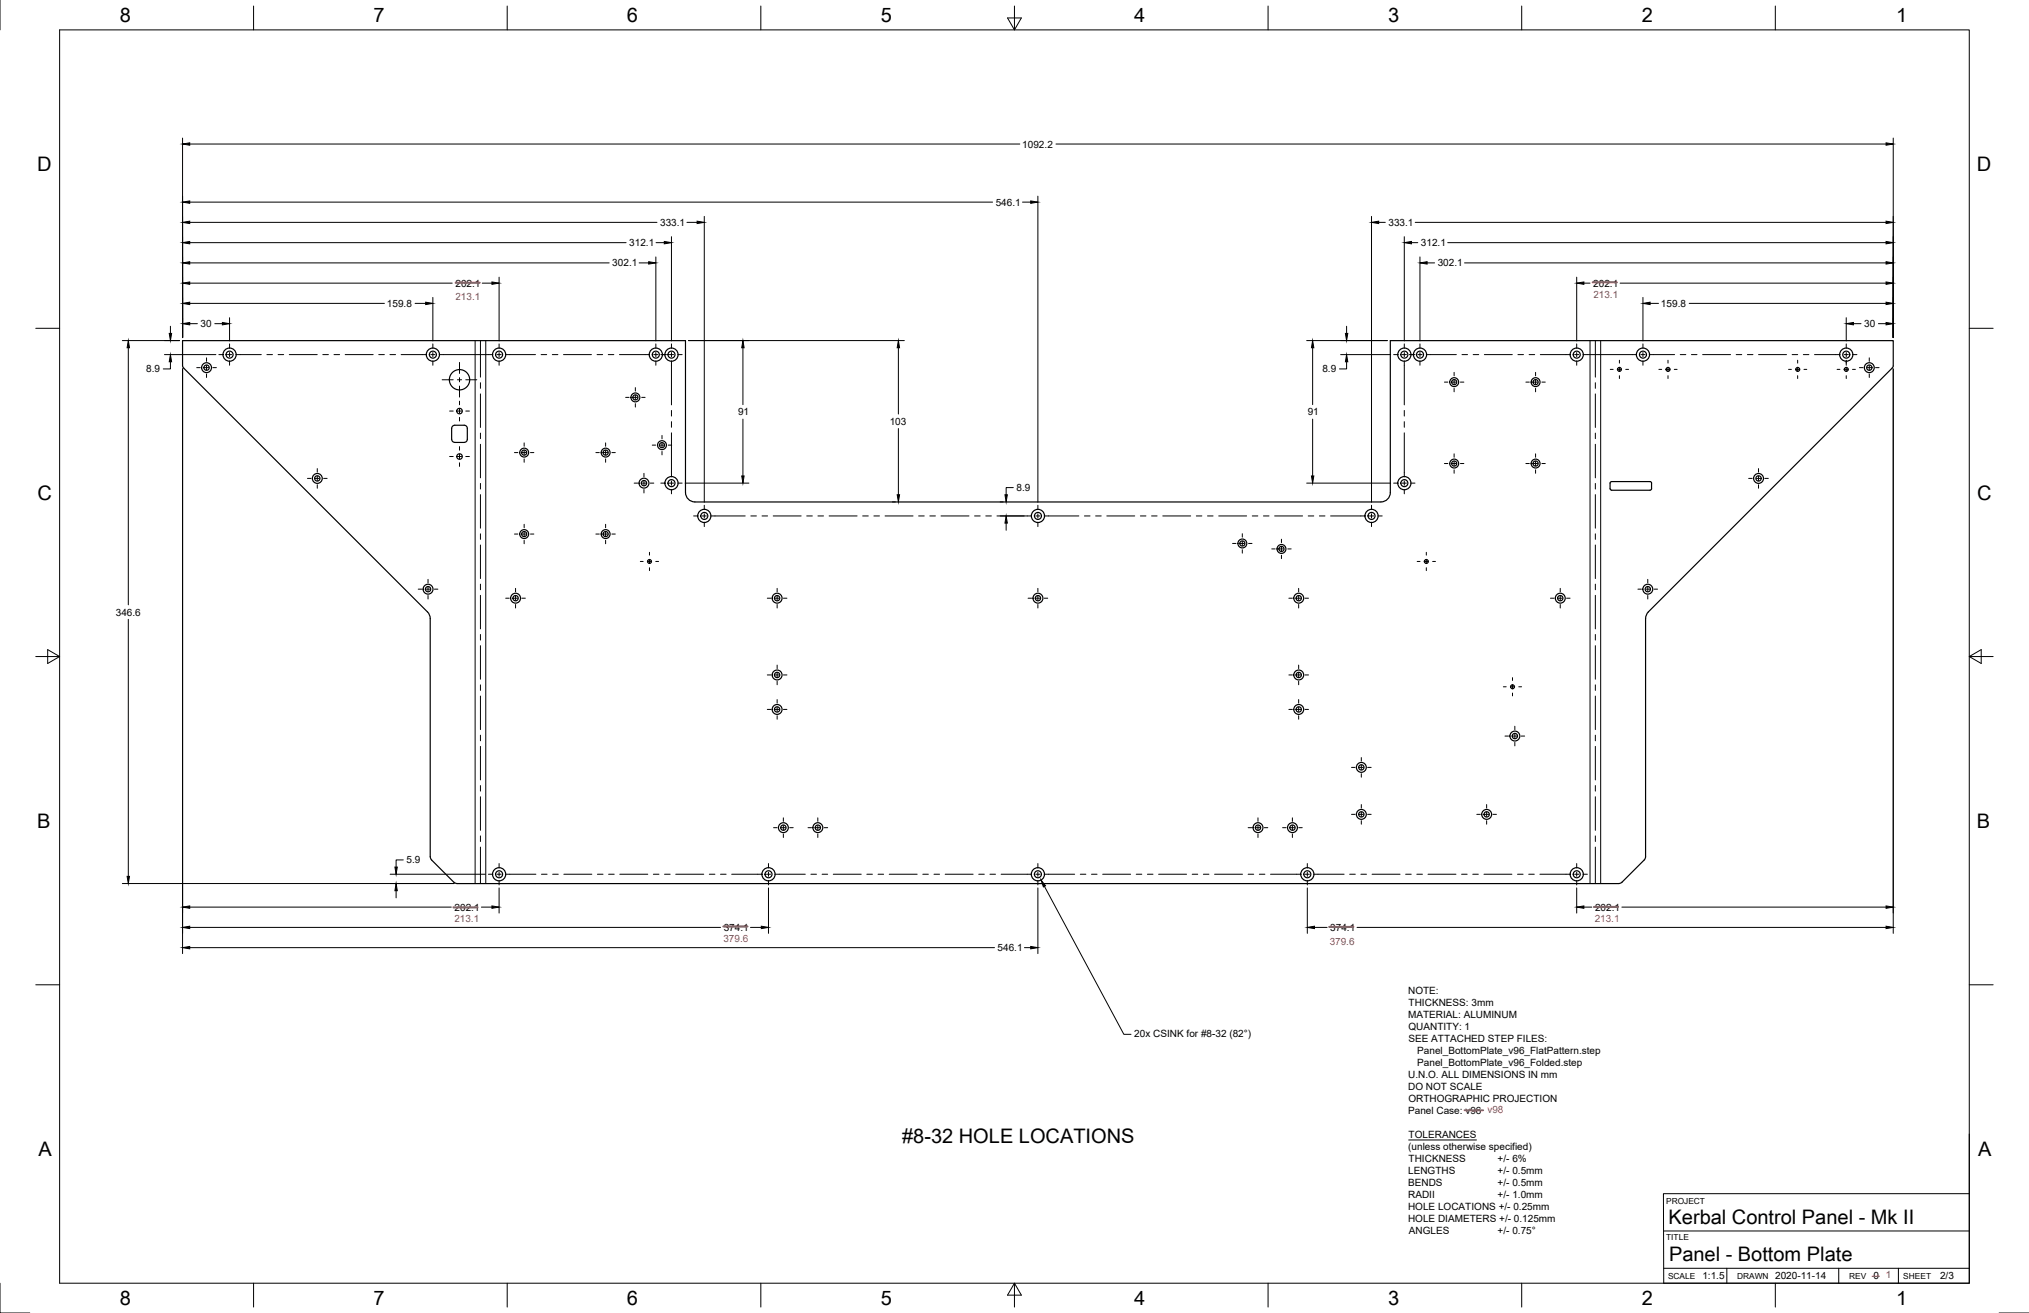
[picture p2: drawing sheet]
<svg xmlns="http://www.w3.org/2000/svg" width="864mm" height="559mm" viewBox="0 0 864 559" stroke-linecap="round" stroke-linejoin="round" font-family="sans-serif">
<!-- layer: Visible -->
<g fill="none" stroke="#000" stroke-width=".51">
<path d="M193.6 188.3h4M193.6 188.3l-.8-.3-.6-1 .1-5.1 .5-.7 .8-.2h4l1 .5 .3 .8v4.7l-.5 1-.8 .3M685.3 205.6v2.6l.7 .4M685.9 205h16.4l.7 .6M686 205l-.7 .6M702.9 205.6v2.6l-.6 .4h-16.4M181.9 260.4l.9 1.3 .3 1.5v101.4l.6 1.4M181.9 260.4l-103.7-103.7-.5-.9v-10.8h214.1v64.6a4 4 0 0 0 4 4h292a4 4 0 0 0 4-4v-64.6h214v10.8l-.5 .9-103.7 103.7M700.4 263.2v101.4l-.6 1.4-9.4 9.5-1 .5h-494.8M701.6 260.4l-.9 1.3-.3 1.5M183.7 366l9.5 9.4 1.4 .6"/>
<circle cx="87.9" cy="156.5" r="1.13"/>
<circle cx="87.9" cy="156.5" r="2.11"/>
<circle cx="97.7" cy="150.9" r="1.49"/>
<circle cx="97.7" cy="150.9" r="2.8"/>
<circle cx="184.2" cy="150.9" r="1.49"/>
<circle cx="184.2" cy="150.9" r="2.8"/>
<circle cx="212.4" cy="150.9" r="1.49"/>
<circle cx="212.4" cy="150.9" r="2.8"/>
<circle cx="279.1" cy="150.9" r="1.49"/>
<circle cx="279.1" cy="150.9" r="2.8"/>
<circle cx="285.8" cy="150.9" r="1.49"/>
<circle cx="285.8" cy="150.9" r="2.8"/>
<circle cx="597.7" cy="150.9" r="1.49"/>
<circle cx="597.7" cy="150.9" r="2.8"/>
<circle cx="604.4" cy="150.9" r="1.49"/>
<circle cx="604.4" cy="150.9" r="2.8"/>
<circle cx="671.1" cy="150.9" r="1.49"/>
<circle cx="671.1" cy="150.9" r="2.8"/>
<circle cx="689.3" cy="157.2" r=".84"/>
<circle cx="699.3" cy="150.9" r="1.49"/>
<circle cx="699.3" cy="150.9" r="2.8"/>
<circle cx="710" cy="157.2" r=".84"/>
<circle cx="765.2" cy="157.2" r=".84"/>
<circle cx="785.8" cy="150.9" r="1.49"/>
<circle cx="785.8" cy="157.2" r=".84"/>
<circle cx="785.8" cy="150.9" r="2.8"/>
<circle cx="795.6" cy="156.5" r="1.13"/>
<circle cx="795.6" cy="156.5" r="2.11"/>
<circle cx="195.6" cy="175" r="1.17"/>
<circle cx="195.6" cy="161.6" r="4.3"/>
<circle cx="270.4" cy="169.1" r="1.09"/>
<circle cx="270.4" cy="169.1" r="1.89"/>
<circle cx="618.9" cy="162.6" r="1.09"/>
<circle cx="618.9" cy="162.6" r="1.89"/>
<circle cx="653.6" cy="162.6" r="1.09"/>
<circle cx="653.6" cy="162.6" r="1.89"/>
<circle cx="195.6" cy="194.3" r="1.17"/>
<circle cx="223.1" cy="192.6" r="1.09"/>
<circle cx="223.1" cy="192.6" r="1.89"/>
<circle cx="257.8" cy="192.6" r="1.09"/>
<circle cx="257.8" cy="192.6" r="1.89"/>
<circle cx="281.8" cy="189.5" r="1.09"/>
<circle cx="281.8" cy="189.5" r="1.89"/>
<circle cx="618.9" cy="197.3" r="1.09"/>
<circle cx="618.9" cy="197.3" r="1.89"/>
<circle cx="653.6" cy="197.3" r="1.09"/>
<circle cx="653.6" cy="197.3" r="1.89"/>
<circle cx="135.1" cy="203.6" r="1.13"/>
<circle cx="135.1" cy="203.6" r="2.11"/>
<circle cx="274.1" cy="205.6" r="1.13"/>
<circle cx="274.1" cy="205.6" r="2.11"/>
<circle cx="285.8" cy="205.6" r="1.49"/>
<circle cx="285.8" cy="205.6" r="2.8"/>
<circle cx="299.8" cy="219.6" r="1.49"/>
<circle cx="299.8" cy="219.6" r="2.8"/>
<circle cx="441.8" cy="219.6" r="1.49"/>
<circle cx="441.8" cy="219.6" r="2.8"/>
<circle cx="583.8" cy="219.6" r="1.49"/>
<circle cx="583.8" cy="219.6" r="2.8"/>
<circle cx="597.7" cy="205.6" r="1.49"/>
<circle cx="597.7" cy="205.6" r="2.8"/>
<circle cx="748.5" cy="203.6" r="1.13"/>
<circle cx="748.5" cy="203.6" r="2.11"/>
<circle cx="223.1" cy="227.3" r="1.09"/>
<circle cx="223.1" cy="227.3" r="1.89"/>
<circle cx="257.8" cy="227.3" r="1.09"/>
<circle cx="257.8" cy="227.3" r="1.89"/>
<circle cx="276.4" cy="239" r=".84"/>
<circle cx="528.8" cy="231.3" r="1.09"/>
<circle cx="528.8" cy="231.3" r="1.89"/>
<circle cx="545.4" cy="233.6" r="1.09"/>
<circle cx="545.4" cy="233.6" r="1.89"/>
<circle cx="607.1" cy="239" r=".84"/>
<circle cx="182.2" cy="250.8" r="1.13"/>
<circle cx="182.2" cy="250.8" r="2.11"/>
<circle cx="219.4" cy="254.6" r="1.13"/>
<circle cx="219.4" cy="254.6" r="2.11"/>
<circle cx="330.8" cy="254.6" r="1.13"/>
<circle cx="330.8" cy="254.6" r="2.11"/>
<circle cx="441.8" cy="254.6" r="1.13"/>
<circle cx="441.8" cy="254.6" r="2.11"/>
<circle cx="552.8" cy="254.6" r="1.13"/>
<circle cx="552.8" cy="254.6" r="2.11"/>
<circle cx="664.1" cy="254.6" r="1.13"/>
<circle cx="664.1" cy="254.6" r="2.11"/>
<circle cx="701.3" cy="250.8" r="1.13"/>
<circle cx="701.3" cy="250.8" r="2.11"/>
<circle cx="330.8" cy="287.3" r="1.13"/>
<circle cx="330.8" cy="287.3" r="2.11"/>
<circle cx="552.8" cy="287.3" r="1.13"/>
<circle cx="552.8" cy="287.3" r="2.11"/>
<circle cx="643.8" cy="292.3" r=".84"/>
<circle cx="330.8" cy="301.9" r="1.13"/>
<circle cx="330.8" cy="301.9" r="2.11"/>
<circle cx="552.8" cy="301.9" r="1.13"/>
<circle cx="552.8" cy="301.9" r="2.11"/>
<circle cx="644.8" cy="313.3" r="1.13"/>
<circle cx="644.8" cy="313.3" r="2.11"/>
<circle cx="579.4" cy="326.6" r="1.13"/>
<circle cx="579.4" cy="326.6" r="2.11"/>
<circle cx="333.4" cy="352.2" r="1.13"/>
<circle cx="333.4" cy="352.2" r="2.11"/>
<circle cx="348.1" cy="352.2" r="1.13"/>
<circle cx="348.1" cy="352.2" r="2.11"/>
<circle cx="535.4" cy="352.2" r="1.13"/>
<circle cx="535.4" cy="352.2" r="2.11"/>
<circle cx="550.1" cy="352.2" r="1.13"/>
<circle cx="550.1" cy="352.2" r="2.11"/>
<circle cx="579.4" cy="346.6" r="1.13"/>
<circle cx="579.4" cy="346.6" r="2.11"/>
<circle cx="632.8" cy="346.6" r="1.13"/>
<circle cx="632.8" cy="346.6" r="2.11"/>
<circle cx="212.4" cy="372.1" r="1.49"/>
<circle cx="212.4" cy="372.1" r="2.8"/>
<circle cx="327.1" cy="372.1" r="1.49"/>
<circle cx="327.1" cy="372.1" r="2.8"/>
<circle cx="441.8" cy="372.1" r="1.49"/>
<circle cx="441.8" cy="372.1" r="2.8"/>
<circle cx="556.4" cy="372.1" r="1.49"/>
<circle cx="556.4" cy="372.1" r="2.8"/>
<circle cx="671.1" cy="372.1" r="1.49"/>
<circle cx="671.1" cy="372.1" r="2.8"/>
</g>
<!-- layer: Center Lines -->
<g fill="none" stroke="#000" stroke-width=".43">
<path d="M83.7 156.5h1.5M87 156.5h1.8M87.9 152.3v1.5M87.9 155.6v1.8M87.9 159.2v1.5M90.6 156.5h1.5M93.2 150.9h1.8M96.8 150.9h1.8M97.7 146.4v1.8M97.7 150v1.8M97.7 153.6v1.8M100.4 150.9h1.9"/>
<path d="M179.7 150.9h1.9M183.3 150.9h1.8M184.2 146.4v1.8M184.2 150v1.8M184.2 153.6v1.8M186.9 150.9h1.9M195.6 154.2v4.7M204.5 145v15.5M207.9 150.9h1.9M211.5 150.9h1.8M212.4 146.4v1.8M212.4 150v1.8"/>
<path d="M212.4 153.6v1.8M215.1 150.9h1.9M274.6 150.9h1.9M278.2 150.9h1.8M279.1 146.4v1.8M279.1 150v1.8M279.1 153.6v1.8M281.3 150.9h2.4M284.9 150.9h1.8M285.8 146.4v1.8M285.8 150v1.8M285.8 153.6v1.8"/>
<path d="M288.5 150.9h1.8M593.2 150.9h1.8M596.8 150.9h1.8M597.7 146.4v1.8M597.7 150v1.8M597.7 153.6v1.8M599.8 150.9h2.5M603.5 150.9h1.8M604.4 146.4v1.8M604.4 150v1.8M604.4 153.6v1.8M607.1 150.9h1.8"/>
<path d="M618.9 158.5v1.4M653.6 158.5v1.4M666.5 150.9h1.9M670.2 150.9h1.8M671.1 146.4v1.8M671.1 150v1.8M671.1 153.6v1.8M673.8 150.9h1.8M679 145v15.5M685.4 157.2h1.2M688.4 157.2h1.8M689.3 153.3v1.2"/>
<path d="M689.3 156.3v1.8M689.3 159.9v1.2M692 157.2h1.2M694.7 150.9h1.9M698.4 150.9h1.8M699.3 146.4v1.8M699.3 150v1.8M699.3 153.6v1.8M702 150.9h1.8M706.1 157.2h1.2M709 157.2h1.8M710 153.3v1.2"/>
<path d="M710 156.3v1.8M710 159.9v1.2M712.6 157.2h1.2M761.3 157.2h1.2M764.2 157.2h1.8M765.1 153.3v1.2M765.1 156.3v1.8M765.1 159.9v1.2M767.8 157.2h1.2M781.3 150.9h1.8M781.9 157.2h1.2M784.9 150.9h1.8"/>
<path d="M784.9 157.2h1.8M785.8 146.4v1.8M785.8 150v1.8M785.8 153.3v2.1M785.8 156.3v1.8M785.8 159.9v1.2M788.5 150.9h1.9M788.5 157.2h1.2M791.4 156.5h1.5M794.7 156.5h1.8M795.6 152.3v1.5M795.6 155.6v1.8"/>
<path d="M795.6 159.2v1.5M798.3 156.5h1.5M188.2 161.6h4.7M191.4 174.9h1.5M194.7 161.6h1.8M194.7 174.9h1.8M195.6 160.7v1.8M195.6 164.3v4.7M195.6 170.7v1.6M195.6 174.1v1.8M195.6 177.6v1.6M198.2 161.6h4.7"/>
<path d="M198.2 174.9h1.6M204.5 162.9v2.4M204.5 167.6v14.3M266.3 169.1h1.5M269.5 169.1h1.8M270.4 165v1.4M270.4 168.2v1.8M270.4 171.8v1.4M273.1 169.1h1.5M614.8 162.6h1.4M618 162.6h1.8M618.9 161.7v1.8"/>
<path d="M618.9 165.3v1.5M621.6 162.6h1.5M649.5 162.6h1.4M652.7 162.6h1.8M653.6 161.7v1.8M653.6 165.3v1.5M656.3 162.6h1.4M679 162.9v2.4M679 167.6v14.3M135 199.4v1.5M191.4 194.3h1.5M194.7 194.3h1.8"/>
<path d="M195.6 190.1v1.5M195.6 193.4v1.8M195.6 197v1.5M198.2 194.3h1.6M204.5 184.3v2.4M204.5 189.1v14.3M219 192.6h1.4M222.2 192.6h1.8M223.1 188.5v1.4M223.1 191.7v1.8M223.1 195.3v1.4M225.8 192.6h1.4"/>
<path d="M253.6 192.6h1.5M256.9 192.6h1.8M257.8 188.5v1.4M257.8 191.7v1.8M257.8 195.3v1.4M260.4 192.6h1.5M277.6 189.4h1.5M280.9 189.4h1.8M281.8 185.3v1.5M281.8 188.6v1.8M281.8 192.1v1.5M284.4 189.4h1.5"/>
<path d="M614.8 197.3h1.4M618 197.3h1.8M618.9 193.1v1.5M618.9 196.4v1.8M618.9 200v1.4M621.6 197.3h1.5M649.5 197.3h1.4M652.7 197.3h1.8M653.6 193.1v1.5M653.6 196.4v1.8M653.6 200v1.4M656.3 197.3h1.4"/>
<path d="M679 184.3v2.4M679 189.1v14.3M748.5 199.4v1.5M130.9 203.6h1.5M134.2 203.6h1.7M135 202.7v1.8M135 206.3v1.5M137.7 203.6h1.5M204.5 205.7v2.4M204.5 210.5v14.3M269.9 205.6h1.5M273.2 205.6h1.8"/>
<path d="M274.1 201.4v1.5M274.1 204.7v1.8M274.1 208.3v1.5M276.8 205.6h1.5M281.3 205.6h1.8M284.9 205.6h1.8M285.8 201.1v1.8M285.8 204.7v1.8M285.8 208.3v1.9M288.5 205.6h1.8M295.2 219.6h1.9M298.9 219.6h1.8"/>
<path d="M299.8 215v1.9M299.8 218.7v1.8M302.5 219.6h1.8M437.2 219.6h1.9M440.9 219.6h1.8M441.7 215v1.9M441.7 218.7v1.8M444.4 219.6h1.9M579.2 219.6h1.9M582.9 219.6h1.7M583.8 215v1.9M583.8 218.7v1.8"/>
<path d="M586.4 219.6h1.9M593.2 205.6h1.8M596.8 205.6h1.8M597.7 201.1v1.8M597.7 204.7v1.8M597.7 208.3v1.9M600.4 205.6h1.9M679 205.7v2.4M679 210.5v14.3M744.3 203.6h1.5M747.6 203.6h1.8M748.5 202.7v1.8"/>
<path d="M748.5 206.3v1.5M751.1 203.6h1.5M204.5 227.2v2.4M204.5 231.9v14.3M219 227.3h1.4M222.2 227.3h1.8M223.1 223.1v1.5M223.1 226.4v1.8M223.1 230v1.4M225.8 227.3h1.4M253.6 227.3h1.5M256.9 227.3h1.8"/>
<path d="M257.8 223.1v1.5M257.8 226.4v1.8M257.8 230v1.4M260.4 227.3h1.5M272.5 239h1.2M275.5 239h1.8M276.4 235.1v1.2M276.4 238.1v1.7M279.1 239h1.2M299.8 222.3v1.8M441.7 222.3v1.8M524.6 231.3h1.5"/>
<path d="M527.9 231.3h1.8M528.8 227.1v1.5M528.8 230.4v1.8M528.8 234v1.4M531.4 231.3h1.5M541.3 233.6h1.4M544.5 233.6h1.8M545.4 229.5v1.4M545.4 232.7v1.8M545.4 236.3v1.4M548.1 233.6h1.5M583.8 222.3v1.8"/>
<path d="M603.2 239h1.2M606.2 239h1.8M607.1 235.1v1.2M607.1 238.1v1.7M609.8 239h1.2M679 227.2v2.4M679 231.9v14.3M178 250.7h1.5M181.3 250.7h1.8M182.2 246.6v1.5M182.2 249.9v1.8M182.2 253.4v1.5"/>
<path d="M184.9 250.7h1.5M204.5 248.6v2.4M204.5 253.4v14.3M215.2 254.6h1.5M218.5 254.6h1.8M219.4 250.4v1.5M219.4 253.7v1.8M219.4 257.3v1.5M222.1 254.6h1.5M276.4 241.6v1.2M326.6 254.6h1.5M329.9 254.6h1.8"/>
<path d="M330.8 250.4v1.5M330.8 253.7v1.8M330.8 257.3v1.5M333.4 254.6h1.5M437.6 254.6h1.5M440.9 254.6h1.8M441.7 250.4v1.5M441.7 253.7v1.8M441.7 257.3v1.5M444.4 254.6h1.5M548.6 254.6h1.5M551.9 254.6h1.8"/>
<path d="M552.7 250.4v1.5M552.7 253.7v1.8M552.7 257.3v1.5M555.4 254.6h1.5M607.1 241.6v1.2M659.9 254.6h1.5M663.2 254.6h1.8M664.1 250.4v1.5M664.1 253.7v1.8M664.1 257.3v1.5M666.8 254.6h1.5M679 248.6v2.4"/>
<path d="M679 253.4v14.3M697.1 250.7h1.5M700.4 250.7h1.8M701.3 246.6v1.5M701.3 249.9v1.8M701.3 253.4v1.5M704 250.7h1.5M204.5 270v2.4M204.5 274.8v14.3M679 270v2.4M679 274.8v14.3M204.5 291.5v2.3"/>
<path d="M204.5 296.2v14.3M326.6 287.3h1.5M329.9 287.3h1.8M330.8 283.1v1.5M330.8 286.4v1.7M330.8 289.9v1.5M330.8 297.7v1.5M333.4 287.3h1.5M548.6 287.3h1.5M551.9 287.3h1.8M552.7 283.1v1.5M552.7 286.4v1.7"/>
<path d="M552.7 289.9v1.5M552.7 297.7v1.5M555.4 287.3h1.5M639.9 292.3h1.2M642.9 292.3h1.8M643.8 288.4v1.2M643.8 291.4v1.8M643.8 295v1.2M646.4 292.3h1.2M679 291.5v2.3M679 296.2v14.3M204.5 312.9v2.4"/>
<path d="M204.5 317.6v14.3M326.6 301.9h1.5M329.9 301.9h1.8M330.8 301v1.8M330.8 304.6v1.5M333.4 301.9h1.5M548.6 301.9h1.5M551.9 301.9h1.8M552.7 301v1.8M552.7 304.6v1.5M555.4 301.9h1.5M640.6 313.3h1.5"/>
<path d="M643.9 313.3h1.7M644.8 309.1v1.5M644.8 312.4v1.8M644.8 315.9v1.5M647.4 313.3h1.5M679 312.9v2.4M679 317.6v14.3M204.5 334.3v2.4M204.5 339.1v14.3M575.2 326.6h1.5M578.5 326.6h1.8M579.4 322.4v1.5"/>
<path d="M579.4 325.7v1.8M579.4 329.3v1.5M582.1 326.6h1.5M679 334.3v2.4M679 339.1v14.3M204.5 355.7v2.4M329.2 352.3h1.6M332.5 352.3h1.8M333.4 348.1v1.5M333.4 351.3v1.8M333.4 354.9v1.5M336.1 352.3h1.5"/>
<path d="M343.9 352.3h1.5M347.2 352.3h1.8M348.1 348.1v1.5M348.1 351.3v1.8M348.1 354.9v1.5M350.8 352.3h1.5M531.2 352.3h1.5M534.5 352.3h1.8M535.4 348.1v1.5M535.4 351.3v1.8M535.4 354.9v1.5M538.1 352.3h1.5"/>
<path d="M545.9 352.3h1.5M549.2 352.3h1.8M550.1 348.1v1.5M550.1 351.3v1.8M550.1 354.9v1.5M552.8 352.3h1.5M575.2 346.6h1.5M578.5 346.6h1.8M579.4 342.4v1.5M579.4 345.7v1.8M579.4 349.3v1.5M582.1 346.6h1.5"/>
<path d="M628.6 346.6h1.5M631.9 346.6h1.7M632.8 342.4v1.5M632.8 345.7v1.8M632.8 349.3v1.5M635.4 346.6h1.5M679 355.7v2.4M204.5 360.5v15.5M207.9 372.1h1.9M211.5 372.1h1.8M212.4 367.5v1.9M212.4 371.2v1.8"/>
<path d="M212.4 374.8v1.8M215.1 372.1h1.9M322.5 372.1h1.9M326.2 372.1h1.8M327.1 367.5v1.9M327.1 371.2v1.8M327.1 374.8v1.8M329.8 372.1h1.8M437.2 372.1h1.9M440.9 372.1h1.8M441.7 367.5v1.9M441.7 371.2v1.8"/>
<path d="M441.7 374.8v1.8M444.4 372.1h1.9M551.9 372.1h1.8M555.5 372.1h1.8M556.4 367.5v1.9M556.4 371.2v1.8M556.4 374.8v1.8M559.1 372.1h1.9M666.5 372.1h1.9M670.2 372.1h1.8M671.1 367.5v1.9M671.1 371.2v1.8"/>
<path d="M671.1 374.8v1.8M673.8 372.1h1.8M679 360.5v15.5"/>
</g>
<!-- layer: Visible Narrow -->
<path d="M202.2 145v231M206.8 145v231M676.8 145v231M681.3 145v231" fill="none" stroke="#000" stroke-width=".43"/>
<!-- layer: Border -->
<g fill="none" stroke="#000" stroke-width=".43">
<path d="M0 0v12.7M25.4 12.7h812.8v533.4h-812.8zM107.9 2.6v10.1M215.9 2.6v10.1M323.8 2.6v10.1M428.8 7.6h5.9l-2.9 5.1zM431.8 2.6v10.1M539.7 2.6v10.1M647.7 2.6v10.1M755.6 2.6v10.1M15.2 139.7h10.2M838.2 139.7h10.1"/>
<path d="M15.2 279.4h10.2M20.3 276.5l5.1 2.9-5.1 3zM838.2 279.4l5.1-2.9v5.9zM838.2 279.4h10.1M15.2 419.1h10.2M838.2 419.1h10.1M0 546.1v12.7h12.7M107.9 546.1v10.2M215.9 546.1v10.2M323.8 546.1v10.2M431.8 546.1v10.2M431.8 546.1l2.9 5.1h-5.9z"/>
<path d="M539.7 546.1v10.2M647.7 546.1v10.2M755.6 546.1v10.2M850.9 558.8h12.7"/>
</g>
<!-- layer: Titleblock -->
<path d="M838.2 482.6v63.5h-130.1l-.1-38.1h130.2M708.1 523.9h130.1M708.1 539.8h130.1M735 539.8v6.3M782.6 539.8v6.3M808 539.8v6.3" fill="none" stroke="#000" stroke-width=".43"/>
<!-- layer: Dimensions -->
<g fill="none" stroke="#000" stroke-width=".43">
<path d="M77.7 58.8v84.9M805.8 58.8v84.9M80.8 61.3h353.3M449.5 61.3h353.3M80.8 94.6h198.8M80.8 86h341.7M292.4 94.6h4.3M299.8 92.1v121.7M435.2 86h3.5M441.7 83.5v130.3M583.8 92.1v121.7M586.8 94.6h2.8"/>
<path d="M602.4 94.6h200.4M80.8 111.9h178.5M80.8 103.3h185.7M212.4 118v27.1M272 111.9h4.1M279.1 109.3v35.8M279.2 103.3h3.5M285.8 100.7v44.4M597.7 100.7v44.4M600.8 103.3h2.6M604.4 109.3v35.8M607.4 111.9h3.2"/>
<path d="M616.2 103.3h186.6M623.3 111.9h179.5M671.1 118v27.1M72.5 138.9v3M80.8 137.8h3.2M80.8 129.1h82.8M80.8 120.5h111.7M91.4 137.8h3.3M97.7 135.2v9.9M176.7 129.1h4.5M184.2 126.6v18.5M205.3 120.5h4.1"/>
<path d="M573.2 138.9v3M674.1 120.5h2.7M689.6 120.5h113.2M699.3 126.6v18.5M702.3 129.1h3.6M719 129.1h83.8M785.8 135.2v9.9M788.9 137.8h3.2M799.5 137.8h3.3M52.1 144.9h24.3M54.6 148v109.4M70 150.9h21.9"/>
<path d="M72.5 154v3h-3M77.7 157v248.8M293 144.9h91.9M316.2 148v24.2M382.4 148v28.2M556.2 144.9h34.3M558.7 148v24.2M570.6 150.9h21.3M573.2 154v3h-3.1M805.8 157v240.2M316.2 178.4v24.2M558.7 178.4v24.2"/>
<path d="M382.4 182.4v28.2M291.6 205.6h27.1M379.8 213.6h1.3M425.7 213.6h1.3M425.7 219.6h10.2M431.3 207.5h-3.1v3.1M556.2 205.6h35.7M428.2 222.6v3.1M54.6 263.6v109.4M52.1 376h141.2M166.1 372.1h40.5M168.6 379.1v3"/>
<path d="M171.6 366h-3v3M212.4 377.9v10.7M327.1 377.9v19.3M441.7 377.9v27.9M556.4 377.9v19.3M671.1 377.9v10.7M80.8 386.1h111.3M80.8 394.7h225.9M204.9 386.1h4.5M319.4 394.7h4.6M559.5 394.7h5.4M577.6 394.7h225.2"/>
<path d="M674.1 386.1h3.4M690.3 386.1h112.5M80.8 403.3h342.5M436 403.3h2.7"/>
</g>
<g fill="#000" stroke="#000" stroke-width=".43">
<path d="M77.7 61.3l3.1-.5v1zM802.8 60.8l3 .5-3 .5zM77.7 94.6l3.1-.5v1zM77.7 86l3.1-.5v1zM296.7 94.1l3.1 .5-3.1 .5zM438.7 85.5l3 .5-3 .5zM583.8 94.6l3-.5v1zM802.8 94.1l3 .5-3 .5zM77.7 120.5l3.1-.5v1zM77.7 111.9l3.1-.5v1zM77.7 103.3l3.1-.5v1zM209.4 120l3 .5-3 .5z"/>
<path d="M276.1 111.4l3 .5-3 .5zM282.7 102.8l3.1 .5-3.1 .5zM597.7 103.3l3.1-.5v1zM604.4 111.9l3-.5v1zM671.1 120.5l3-.5v1zM802.8 120l3 .5-3 .5zM802.8 111.4l3 .5-3 .5zM802.8 102.8l3 .5-3 .5zM77.7 137.8l3.1-.6v1.1zM77.7 129.1l3.1-.5v1zM94.7 137.2l3 .6-3 .5zM181.2 128.6l3 .5-3 .5z"/>
<path d="M699.3 129.1l3-.5v1zM785.8 137.8l3.1-.6v1.1zM802.8 137.2l3 .6-3 .5zM802.8 128.6l3 .5-3 .5zM54.6 144.9l.5 3.1h-1zM72 141.9h1l-.5 3zM72.5 150.9l.5 3.1h-1zM316.2 144.9l.5 3.1h-1zM382.4 144.9l.5 3.1h-1zM558.7 144.9l.5 3.1h-1zM572.6 141.9h1.1l-.5 3zM573.2 150.9l.5 3.1h-1.1z"/>
<path d="M315.7 202.6h1l-.5 3zM381.9 210.6h1l-.5 3zM427.7 210.6h1.1l-.6 3zM558.2 202.6h1l-.5 3zM428.2 219.6l.6 3h-1.1zM54.1 373h1l-.5 3zM168.6 376l.5 3.1h-1zM168.1 369h1l-.5 3.1zM77.7 386.1l3.1-.5v1zM77.7 394.7l3.1-.5v1zM209.4 385.6l3 .5-3 .5zM324 394.2l3.1 .5-3.1 .5z"/>
<path d="M556.4 394.7l3.1-.5v1zM671.1 386.1l3-.5v1zM802.8 385.6l3 .5-3 .5zM802.8 394.2l3 .5-3 .5zM77.7 403.3l3.1-.5v1zM438.7 402.8l3 .5-3 .5z"/>
</g>
<!-- layer: Sketch2 -->
<g fill="none" stroke="#000" stroke-width=".43">
<path d="M102.3 150.9h8.9M113.6 150.9h2.4M118.4 150.9h2.3M123.1 150.9h11.9M137.4 150.9h2.4M142.2 150.9h2.3M146.9 150.9h11.9M161.2 150.9h2.4M166 150.9h2.4M170.7 150.9h9M188.8 150.9h19.1M217 150.9h10.9"/>
<path d="M230.3 150.9h2.4M235.1 150.9h2.3M239.8 150.9h11.9M254.1 150.9h2.4M258.9 150.9h2.4M263.7 150.9h10.9M285.8 155.4v16.9M597.7 155.4v16.9M608.9 150.9h11M622.3 150.9h2.3M627 150.9h2.4M631.8 150.9h11.9"/>
<path d="M646.1 150.9h2.3M650.8 150.9h2.4M655.6 150.9h10.9M675.6 150.9h19.1M703.8 150.9h9M715.2 150.9h2.3M719.9 150.9h2.4M724.7 150.9h11.9M739 150.9h2.3M743.7 150.9h2.4M748.5 150.9h11.9M762.8 150.9h2.4"/>
<path d="M767.5 150.9h2.4M772.3 150.9h9M285.8 174.7v2.4M285.8 179.5v2.3M597.7 174.7v2.4M597.7 179.5v2.3M285.8 184.2v16.9M597.7 184.2v16.9M304.3 219.6h12.9M319.6 219.6h2.3M324.3 219.6h2.4M329.1 219.6h11.9"/>
<path d="M343.4 219.6h2.4M348.1 219.6h2.4M352.9 219.6h11.9M367.2 219.6h2.4M371.9 219.6h2.4M376.7 219.6h11.9M391 219.6h2.4M395.8 219.6h2.3M400.5 219.6h11.9M414.8 219.6h2.4M419.6 219.6h2.4M424.3 219.6h12.9"/>
<path d="M446.3 219.6h12.9M461.6 219.6h2.4M466.3 219.6h2.4M471.1 219.6h11.9M485.4 219.6h2.3M490.1 219.6h2.4M494.9 219.6h11.9M509.2 219.6h2.4M513.9 219.6h2.4M518.7 219.6h11.9M533 219.6h2.4M537.8 219.6h2.3"/>
<path d="M542.5 219.6h11.9M556.8 219.6h2.4M561.6 219.6h2.3M566.3 219.6h12.9M217 372.1h11.1M230.5 372.1h2.4M235.2 372.1h2.4M240 372.1h11.9M254.3 372.1h2.4M259 372.1h2.4M263.8 372.1h11.9M278.1 372.1h2.4"/>
<path d="M282.9 372.1h2.3M287.6 372.1h11.9M301.9 372.1h2.4M306.7 372.1h2.4M311.4 372.1h11.1M331.6 372.1h11.2M345.1 372.1h2.4M349.9 372.1h2.4M354.7 372.1h11.9M369 372.1h2.3M373.7 372.1h2.4M378.5 372.1h11.9"/>
<path d="M392.8 372.1h2.3M397.5 372.1h2.4M402.3 372.1h11.9M416.6 372.1h2.4M421.3 372.1h2.4M426.1 372.1h11.1M446.3 372.1h11.1M459.8 372.1h2.4M464.6 372.1h2.3M469.3 372.1h11.9M483.6 372.1h2.4M488.4 372.1h2.3"/>
<path d="M493.1 372.1h11.9M507.4 372.1h2.4M512.2 372.1h2.4M517 372.1h11.8M531.2 372.1h2.4M536 372.1h2.4M540.8 372.1h11.1M561 372.1h11.1M574.5 372.1h2.4M579.2 372.1h2.4M584 372.1h11.9M598.3 372.1h2.4"/>
<path d="M603 372.1h2.4M607.8 372.1h11.9M622.1 372.1h2.4M626.9 372.1h2.3M631.6 372.1h11.9M645.9 372.1h2.4M650.7 372.1h2.3M655.4 372.1h11.1"/>
</g>
<!-- layer: Annotations -->
<path d="M443.1 374.5l1.9 2.5-.9 .5z" fill="#000" stroke="#000" stroke-width=".43"/>
<path d="M444.5 377.2l33.8 63h3.1M599.6 485.2h28.8" fill="none" stroke="#000" stroke-width=".43"/>
<path d="M623.3 472.5h8" fill="none" stroke="#e52136" stroke-width=".75"/>
<path d="M796.8 543.2h3.1" fill="none" stroke="#e52136" stroke-width=".47"/>
<path d="M193.9 120.3h10.3" fill="none" stroke="#e52035" stroke-width=".87"/>
<path d="M193 386.2h10.3M678.4 386h10.3" fill="none" stroke="#e52136" stroke-width=".87"/>
<path d="M677.9 120.2h10.3M307.9 394.3h10.3M565.8 394.5h10.2" fill="none" stroke="#e52237" stroke-width=".87"/>
<g font-size="8.5">
<text x="51.1" y="9.4">8</text>
<text x="159" y="9.4">7</text>
<text x="266.8" y="9.4">6</text>
<text x="374.9" y="9.4">5</text>
<text x="482.7" y="9.4">4</text>
<text x="590.8" y="9.4">3</text>
<text x="698.8" y="9.4">2</text>
<text x="807.1" y="9.4">1</text>
<text x="15.9" y="72.9">D</text>
<text x="841.3" y="72.9">D</text>
<text x="16" y="212.6">C</text>
<text x="841.5" y="212.6">C</text>
<text x="15.9" y="352.3">B</text>
<text x="841.3" y="352.3">B</text>
<text x="384" y="486.4">#8-32 HOLE LOCATIONS</text>
<text x="16.4" y="492">A</text>
<text x="841.9" y="492">A</text>
<text x="710.2" y="521.1">Kerbal Control Panel - Mk II</text>
<text x="710.4" y="536.5">Panel - Bottom Plate</text>
<text x="51.1" y="555.5">8</text>
<text x="159" y="555.5">7</text>
<text x="266.8" y="555.5">6</text>
<text x="374.9" y="555.5">5</text>
<text x="482.7" y="555.5">4</text>
<text x="590.8" y="555.5">3</text>
<text x="698.8" y="555.5">2</text>
<text x="807.1" y="555.5">1</text>
</g>
<g font-size="4.3">
<text x="435.1" y="62.8">1092.2</text>
<text x="423.8" y="87.5">546.1</text>
<text x="281" y="96.1">333.1</text>
<text x="591" y="96.1">333.1</text>
<text x="267.8" y="104.8">312.1</text>
<text x="604.8" y="104.8">312.1</text>
<text x="260.6" y="113.4">302.1</text>
<text x="611.9" y="113.4">302.1</text>
<text x="193.9" y="122">202.1</text>
<text x="678.2" y="122">202.1</text>
<text x="164.7" y="130.6">159.8</text>
<text x="707" y="130.6">159.8</text>
<text x="85.3" y="139.2">30</text>
<text x="793.5" y="139.2">30</text>
<text x="62.2" y="158.5">8.9</text>
<text x="562.8" y="158.5">8.9</text>
<text x="314.2" y="176.8">91</text>
<text x="556.6" y="176.8">91</text>
<text x="378.7" y="180.8">103</text>
<text x="432.6" y="209">8.9</text>
<text x="49.3" y="262">346.6</text>
<text x="173" y="367.5">5.9</text>
<text x="193.5" y="387.6">202.1</text>
<text x="678.9" y="387.6">202.1</text>
<text x="308" y="396.2">374.1</text>
<text x="566.2" y="396.2">374.1</text>
<text x="424.6" y="404.8">546.1</text>
<text x="599.3" y="422.8">NOTE:</text>
<text x="599.6" y="428">THICKNESS: 3mm</text>
<text x="599.4" y="433.1">MATERIAL: ALUMINUM</text>
<text x="482.8" y="441.3">20x CSINK for #8-32 (82°)</text>
<text x="599.5" y="438.2">QUANTITY: 1</text>
<text x="599.5" y="443.3">SEE ATTACHED STEP FILES:</text>
<text x="603.2" y="448.4">Panel_BottomPlate_v96_FlatPattern.step</text>
<text x="603.2" y="453.5">Panel_BottomPlate_v96_Folded.step</text>
<text x="599.3" y="458.6">U.N.O. ALL DIMENSIONS IN mm</text>
<text x="599.3" y="463.8">DO NOT SCALE</text>
<text x="599.5" y="468.9">ORTHOGRAPHIC PROJECTION</text>
<text x="599.3" y="474">Panel Case: v96 v98</text>
<text x="599.6" y="484.3">TOLERANCES</text>
<text x="599.4" y="489.4">(unless otherwise specified)</text>
<text x="599.6" y="494.5">THICKNESS</text>
<text x="637.4" y="494.5">+/- 6%</text>
<text x="599.4" y="499.7">LENGTHS</text>
<text x="637.4" y="499.7">+/- 0.5mm</text>
<text x="599.3" y="509.9">RADII</text>
<text x="599.4" y="504.8">BENDS</text>
<text x="637.4" y="504.8">+/- 0.5mm</text>
<text x="637.4" y="509.9">+/- 1.0mm</text>
<text x="599.3" y="515">HOLE LOCATIONS +/- 0.25mm</text>
<text x="599.3" y="520.2">HOLE DIAMETERS +/- 0.125mm</text>
<text x="599.7" y="525.3">ANGLES</text>
<text x="637.4" y="525.3">+/- 0.75°</text>
<text x="724.6" y="544.3">1:1.5</text>
<text x="755.6" y="544.5">2020-11-14</text>
<text x="797.4" y="544.5">0</text>
<text x="825.8" y="544.4">2/3</text>
</g>
<g font-size="4.2" fill="#e52237">
<text x="193.8" y="127.5">213.1</text>
<text x="678.2" y="126.8">213.1</text>
<text x="193.4" y="392.2">213.1</text>
<text x="678.8" y="392.6">213.1</text>
<text x="307.9" y="401">379.6</text>
<text x="566" y="402">379.6</text>
<text x="802.6" y="544.1">1</text>
</g>
<g font-size="3.5">
<text x="709.1" y="512.6">PROJECT</text>
<text x="709.2" y="527.9">TITLE</text>
<text x="710" y="544.2">SCALE</text>
<text x="739.4" y="544.1">DRAWN</text>
<text x="787.1" y="544.3">REV</text>
<text x="810.1" y="544.3">SHEET</text>
</g>
</svg>
